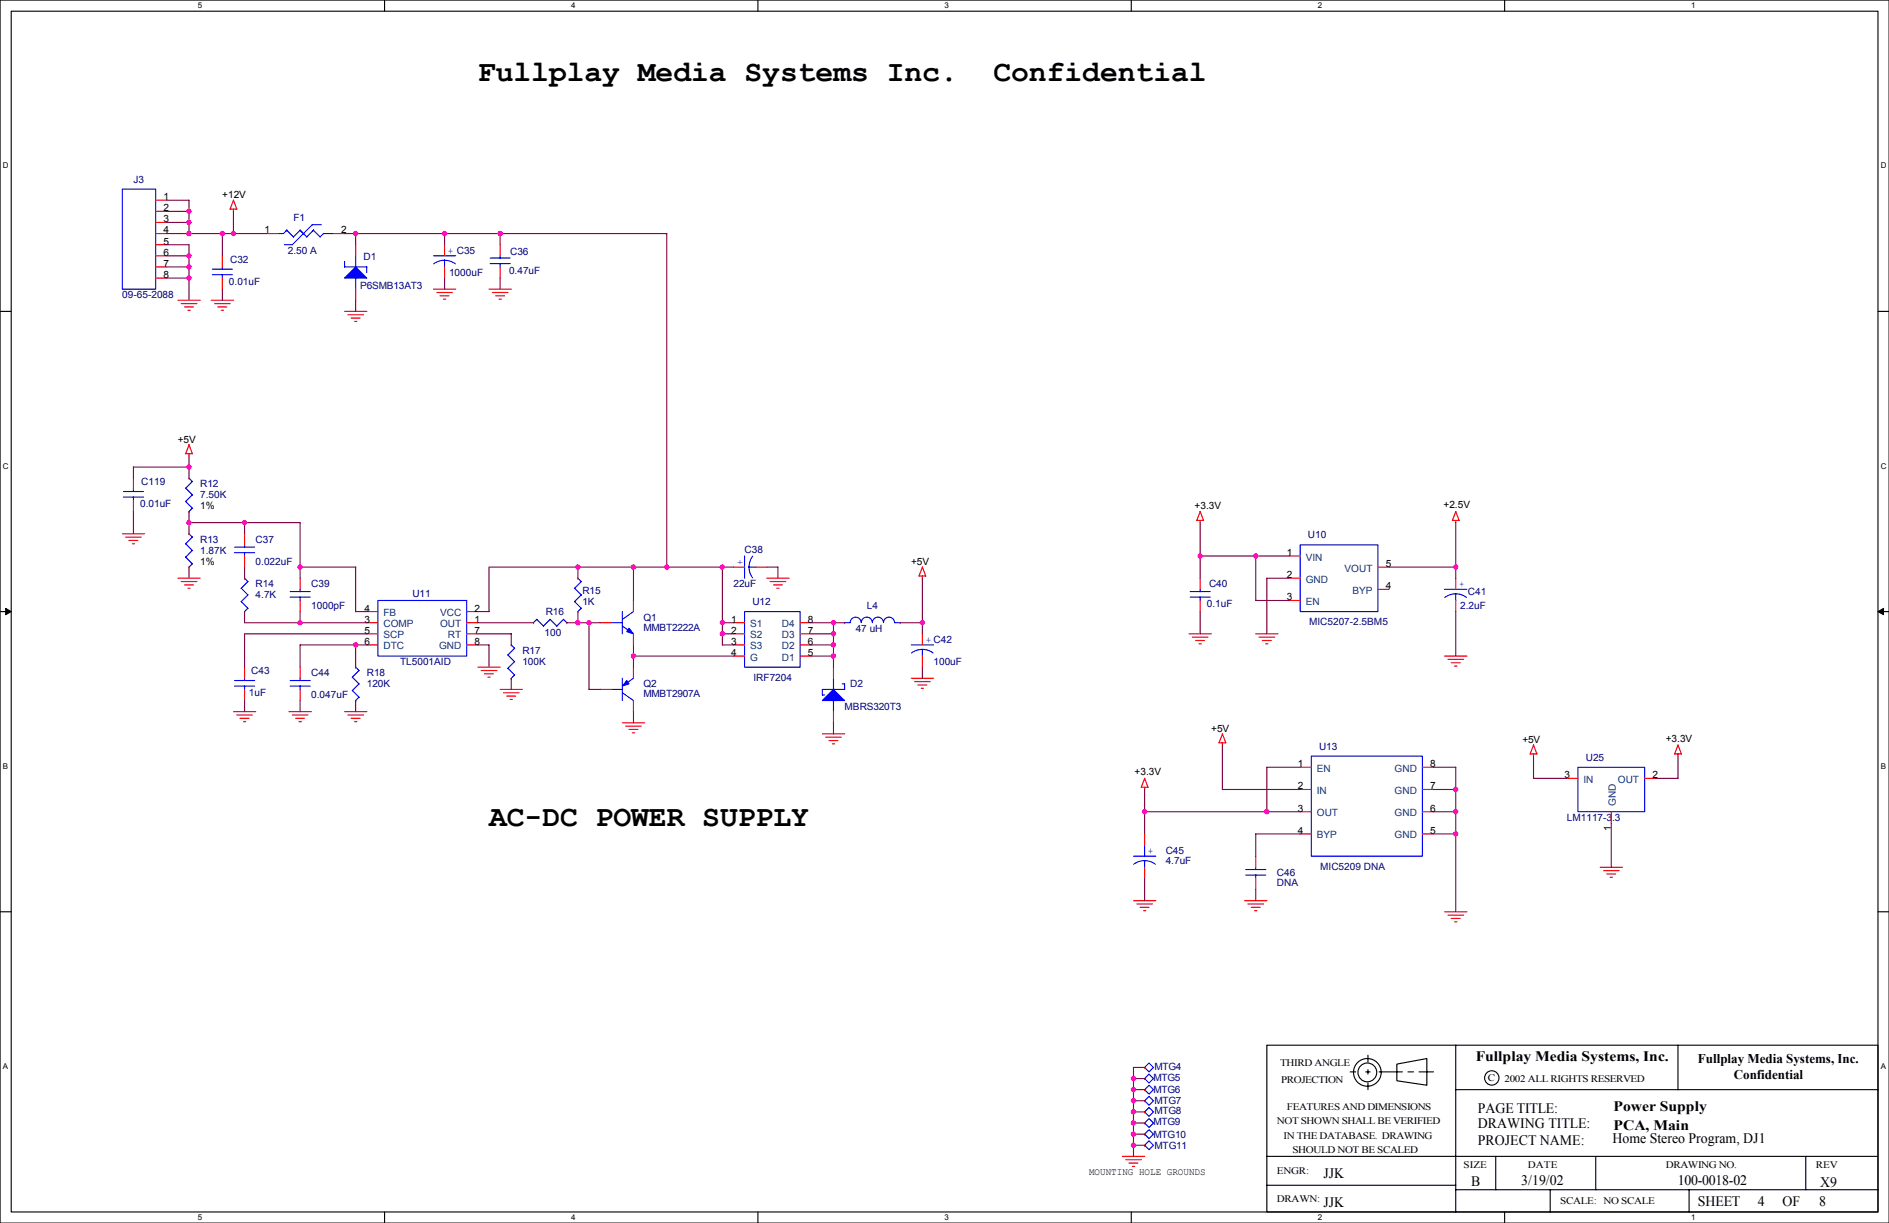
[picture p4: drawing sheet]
<svg xmlns="http://www.w3.org/2000/svg" width="432mm" height="279mm" viewBox="0 0 432 279" stroke-linecap="round" stroke-linejoin="round" font-family="sans-serif">
<path d="M0 0h431.8v279.4h-431.8zM2.6 2.6h426.7v274.3h-426.7z" fill="none" stroke="#000" stroke-width=".25"/>
<g fill="#fff">
<path d="M45.2 .3h1v2h-1z"/>
<path d="M45.2 277.1h1v2.1h-1z"/>
</g>
<path d="M87.9 0v2.6M87.9 276.9v2.5" fill="none" stroke="#000" stroke-width=".25"/>
<g fill="#fff">
<path d="M130.6 .3h1v2h-1z"/>
<path d="M130.6 277.1h1v2.1h-1z"/>
</g>
<path d="M173.2 0v2.6M173.2 276.9v2.5" fill="none" stroke="#000" stroke-width=".25"/>
<g fill="#fff">
<path d="M215.9 .3h1v2h-1z"/>
<path d="M215.9 277.1h1v2.1h-1z"/>
</g>
<path d="M258.6 0v2.6M258.6 276.9v2.5" fill="none" stroke="#000" stroke-width=".25"/>
<g fill="#fff">
<path d="M301.3 .3h1v2h-1z"/>
<path d="M301.3 277.1h1v2.1h-1z"/>
</g>
<path d="M343.9 0v2.6M343.9 276.9v2.5" fill="none" stroke="#000" stroke-width=".25"/>
<g fill="#fff">
<path d="M386.6 .3h1v2h-1z"/>
<path d="M386.6 277.1h1v2.1h-1z"/>
<path d="M.7 36.9h1.2v2h-1.2z"/>
<path d="M429.9 36.9h1.3v2h-1.3z"/>
<path d="M.7 105.4h1.2v2.1h-1.2z"/>
<path d="M429.9 105.4h1.3v2.1h-1.3z"/>
</g>
<path d="M0 71.1h2.6M429.3 71.1h2.5" fill="none" stroke="#000" stroke-width=".25"/>
<g fill="#fff">
<path d="M.7 174h1.2v2h-1.2z"/>
<path d="M429.9 174h1.2v2h-1.2z"/>
</g>
<path d="M0 139.7h2.6M429.3 139.7h2.5" fill="none" stroke="#000" stroke-width=".25"/>
<path d="M1.3 139l1.3 .7-1.3 .7zM429.3 139.7l1.3-.7v1.4z" fill="#000" stroke="#000" stroke-width=".23"/>
<g fill="#fff">
<path d="M.7 242.6h1.2v2h-1.2z"/>
<path d="M429.9 242.6h1.2v2h-1.2z"/>
</g>
<g fill="none" stroke="#000" stroke-width=".25">
<path d="M0 208.3h2.6M429.3 208.3h2.5M332.8 238.8h96.5v38.1h-96.5zM332.8 238.8h-43.2v38.1h43.2M383.6 238.8v10.1M308.6 244.9h1.3M312.2 244.9h1M312.7 241.1v1.5M312.7 244.4v1M312.7 247.4v1.5M315.2 244.9h5.4M319.3 243.1l6.9-1.3v6.1l-6.9-1z"/>
<path d="M321.8 244.9h1.3M324.4 244.9h3.3M332.8 248.9h96.5M289.6 264.2h139.4M289.6 270.8h43.2M332.8 271.8h96.5M341.9 264.2v7.6M354.4 271.8v5.1M364.8 264.2v7.6M386.1 271.8v5.1M412.8 264.2v7.6"/>
<circle cx="312.6" cy="245" r="3.2"/>
<circle cx="312.6" cy="245" r="2.15"/>
<circle cx="341" cy="246.3" r="1.64"/>
</g>
<g fill="none" stroke="#f00" stroke-width=".25">
<path d="M35.6 45.7h2.5M35.6 48.3h2.5M35.6 50.8h2.5M35.6 53.4h2.5M35.6 55.9h2.5M35.6 58.4h2.5M50.8 58.4v2.6M53.4 45.7l.7 2.1h-1.5zM53.4 47.8v.5M61 53.4h2.5M76.2 53.4h2.6M81.3 55.9v2.5"/>
<path d="M101.6 55.9v2.5M114.3 55.9v2.5M35.6 61h2.5M35.6 63.5h2.5M40.7 68.6h5.1M41.4 69.4h3.6M42.2 70.1h2M42.9 70.9h.6M48.3 68.6h5.1M49 69.4h3.6M49.8 70.1h2M50.6 70.9h.5"/>
<path d="M50.8 63.5v2.6M78.8 71.1h5.1M79.5 71.9h3.6M80.3 72.7h2M81 73.4h.6M81.3 66.1v2.5M99.1 66.1h5.1M99.8 66.8h3.6M100.6 67.6h2M101.4 68.3h.5M101.6 61v2.5M111.8 66.1h5.1"/>
<path d="M112.5 66.8h3.6M113.3 67.6h2M114.1 68.3h.5M114.3 61v2.5M30.5 109.2v2.6M30.5 114.3v2.6M42.4 103.7h1.6M42.4 103.7l.8-2.1 .8 2.1M43.2 109.2h.1M43.2 116.9h.1M43.2 103.7v.5M274.3 118.9v.5"/>
<path d="M275.1 118.9h-1.5l.8-2.1 .7 2.1M332 118.9h1.5M332 118.9l.8-2 .7 2M332.8 118.9v.5M28 121.9h5.1M28.7 122.7h3.6M29.5 123.5h2M30.2 124.2h.6M40.7 132.1h5.1M41.4 132.9h3.6M42.2 133.6h2M42.9 134.4h.6"/>
<path d="M43.2 121.9h.1M43.2 129.6h.1M55.9 132.1h.1M55.9 139.7h.1M55.9 121.9v2.6M55.9 127v2.6M68.6 132.1v2.5M68.6 137.2v2.5M83.8 139.7h2.6M106.7 139.7h2.5M132.1 132.1h.1M132.1 139.7h.1"/>
<path d="M144.8 137.2v2.5M167.7 129.6h2.5M172.7 129.6h2.6M175.3 132.1h5.1M176 132.9h3.6M176.8 133.6h2M177.6 134.4h.5M210.8 131.6v.5M210.9 129.5l-.8 2.1h1.5l-.8-2M274.3 132.1v2.5M274.3 137.2v2.5M294.7 132.1h2.5"/>
<path d="M294.7 137.2h2.5M294.7 127h2.5M315 129.6h2.5M315 134.6h2.5M332.8 132.1v2.5M332.8 137.2v2.5M55.9 152.4v2.6M55.9 157.5v2.5M68.6 152.4v2.6M68.6 157.5v2.5M81.3 152.4h.1M83.8 144.8h2.6"/>
<path d="M83.8 142.3h2.6M83.8 147.3h2.6M106.7 144.8h2.5M106.7 142.3h2.5M106.7 147.3h2.5M109.2 152.4h5.1M110 153.2h3.6M110.7 153.9h2.1M111.5 154.7h.6M114.3 157.5h5.1M115.1 158.3h3.6M115.8 159h2.1"/>
<path d="M116.6 159.8h.5M116.9 147.3h.1M116.9 155h.1M121.9 142.3h.1M129.6 142.3h.1M137.2 157.5h2.5M137.2 142.3h2.5M144.8 144.8v2.5M144.8 152.4v2.6M167.7 144.8h2.5M167.7 149.9h2.5M167.7 142.3h2.5"/>
<path d="M167.7 147.3h2.5M182.9 144.8h2.5M182.9 149.9h2.5M182.9 142.3h2.5M182.9 147.3h2.5M190.5 152.4v2.6M193.1 142.3h.1M205.8 142.3h.1M208.3 155h5.1M209.1 155.7h3.5M209.8 156.5h2.1M210.6 157.2h.5"/>
<path d="M210.8 144.8v2.5M210.8 149.9v2.5M271.8 144.8h5.1M272.6 145.6h3.5M273.3 146.3h2.1M274.1 147.1h.5M287 144.8h5.1M287.8 145.6h3.6M288.5 146.3h2.1M289.3 147.1h.6M330.2 149.9h5.1M331 150.6h3.6"/>
<path d="M331.7 151.4h2.1M332.5 152.2h.5M53.4 162.6h5.1M54.1 163.3h3.6M54.9 164.1h2M55.6 164.9h.6M66.1 162.6h5.1M66.8 163.3h3.6M67.6 164.1h2M68.3 164.9h.6M78.8 162.6h5.1M79.5 163.3h3.6"/>
<path d="M80.3 164.1h2M81 164.9h.6M81.3 160h.1M142.3 165.1h5.1M143 165.9h3.6M143.8 166.6h2M144.5 167.4h.6M144.8 160v2.6M188 167.7h5.1M188.7 168.4h3.6M189.5 169.2h2M190.3 169.9h.5"/>
<path d="M190.5 162.6v2.5M261.6 177.8l.8 2.1M261.6 179.9v.5M261.7 177.8l-.8 2.1h1.5M279.4 169.7v.5M280.2 169.7h-1.6l.8-2.1 .8 2.1M297.2 175.3h2.5M325.1 175.3h2.6M349.8 172.2h1.5M349.8 172.2l.8-2 .7 2.1M350.5 172.2v.6M358.2 177.8h2.5"/>
<path d="M375.9 177.8h2.6M382.8 172.2h1.5M382.8 172.2l.8-2 .7 2.1M383.6 172.2v.6M261.6 190.5v2.6M261.6 198.1v2.6M287 195.6v2.5M297.2 190.5h2.5M297.2 180.4h2.5M297.2 185.4h2.5M325.1 190.5h2.6M325.1 180.4h2.6"/>
<path d="M325.1 185.4h2.6M365.8 198.1h5.1M366.5 198.9h3.6M367.3 199.7h2M368.3 185.4v2.6M259.1 205.8h5.1M259.9 206.5h3.5M260.6 207.3h2.1M261.4 208h.5M284.5 205.8h5.1M285.3 206.5h3.5M286 207.3h2.1"/>
<path d="M286.8 208h.5M287 200.7v2.5M330.2 208.3h5.1M331 209.1h3.6M331.7 209.8h2.1M332.5 210.6h.5M368.1 200.4h.5M261.6 243.9h.1M261.6 246.4h.1M261.6 254h.1M261.6 248.9h.1M261.6 256.6h.1"/>
<path d="M261.6 251.5h.1M261.6 259.1h.1M256.6 264.2h5.1M257.3 264.9h3.6M258.1 265.7h2M258.8 266.5h.6M261.6 261.6h.1"/>
</g>
<g fill="none" stroke="#00f" stroke-width=".25">
<path d="M28 43.2h7.6v22.9h-7.6zM68.6 52.6l1.5 1.5 1.6-1.5 1.5 1.5M68.6 52.6l-1.5 1.5-1.5-1.5-.8 .8h-1.3M71.4 51.3h2M71.4 51.3l-4.6 4.6h-1.8M73.9 53.4h2.3M74 53.3l-.8 .8M78.8 59.7v1.3h5.1l-.1 1.3M81.3 58.4v2.6M99.1 58.4h5.1M101.6 59.5v1.5M112 58.9h4.6"/>
<path d="M114.3 58.4v.6M48.5 62.8h4.6M48.5 61.5h4.6M50.8 61v.5M50.8 62.7v.8M81.3 63.5v2.6M99.1 60.3l1.5-.7 1-.1 1.6 .3 .9 .5M112 60.2h4.6M114.3 60.2v.8M28.2 113.6h4.6M28.2 112.3h4.6M30.5 111.8v.5"/>
<path d="M30.5 113.5v.8M42.4 111.5l1.6 1.6M42.4 114.6l1.6 1.5M43.2 109.2l.8 .8M44 110l-1.6 1.5M44 113.1l-1.6 1.5M44 116.1l-.8 .8M42.4 124.2l1.6 1.6M42.4 127.3l1.6 1.5M43.2 121.9l.8 .8M44 122.7l-1.6 1.5M44 125.8l-1.6 1.5"/>
<path d="M44 128.8l-.8 .8M53.6 126.3h4.6M53.6 125h4.6M55.9 124.5v.5M55.9 126.2v.8M55.9 132.1l.8 .8-1.6 1.5 1.6 1.5M56.7 135.9l-1.6 1.6 1.6 1.5-.8 .7M66.3 136.4h4.6M66.3 135.1h4.6M68.6 134.6v.6M68.6 136.4v.8M86.4 137.2h20.3v12.7h-20.3z"/>
<path d="M132.1 132.1l.8 .8-1.6 1.5 1.6 1.5M132.9 135.9l-1.6 1.6 1.6 1.5-.8 .7M142.3 139.7v5.1M144.8 139.7l-2.6 1.8M170.2 127v5.1M170.2 139.7h12.7v12.7h-12.7zM171.2 129.6h1.6M172 127.1l-.6 1.4-.2 1 .3 1.6 .5 .9M272.1 136.4h4.5M272.1 135.1h4.5M274.3 134.6v.6M274.3 136.4v.8"/>
<path d="M297.2 124.5h17.8v15.2h-17.8zM330.2 134.6h5.1M330.3 136.5l1.4-.7 1-.1 1.6 .3 .9 .5M332.8 135.7v1.5M53.6 156.7h4.6M53.6 155.5h4.6M55.9 155v.5M55.9 156.7v.8M66.3 156.7h4.6M66.3 155.5h4.6M68.6 155v.5M68.6 156.7v.8"/>
<path d="M80.5 154.7l1.6 1.6-1.6 1.5 1.6 1.5M81.3 152.4l.8 .8-1.6 1.5M82.1 159.3l-.8 .8M116.1 149.6l1.5 1.6M116.1 152.7l1.5 1.5M116.9 147.3l.7 .8M117.6 148.1l-1.5 1.5M117.6 151.2l-1.5 1.5M117.6 154.2l-.8 .8M122.7 141.5l-.8 .8M125.8 141.5l1.5 1.5M125.8 141.5l-1.6 1.5-1.5-1.5"/>
<path d="M129.6 142.3l-.8-.8-1.5 1.5M139.7 142.3h2.6M139.7 157.5h2.6M142.2 158.2l2.6 1.8M142.3 143l2.5 1.8M142.3 154.9v5.1M144.8 154.9l-2.5 1.8M188 158.8h.5M190.5 154.9v2.6M192.5 156.2h.6M193.1 142.3l1.2-.1a1.27 1.27 0 0 1 1.3-1.2 1.27 1.27 0 0 1 1.3 1.2 1.27 1.27 0 0 1 1.2-1.2 1.27 1.27 0 0 1 1.3 1.2 1.27 1.27 0 0 1 1.3-1.2 1.27 1.27 0 0 1 1.3 1.2 1.27 1.27 0 0 1 1.2-1.2 1.27 1.27 0 0 1 1.3 1.2l1.3 .1M193.1 156.2v1.3"/>
<path d="M193.1 157.5h-5.1v1.3M208.3 147.3h5.1M208.3 149.2l1.5-.7 1-.1 1.6 .3 .9 .5M210.8 148.4v1.5M190.5 160v2.6M299.7 172.7h25.4v22.9h-25.4zM360.7 175.3h15.2v10.1h-15.2zM259.1 195.6h5.1M259.1 197.4l1.5-.6 1-.2 1.6 .3 .9 .5M261.6 193.1v2.5M261.6 196.6v1.6M284.8 199.9h4.5"/>
<path d="M284.8 198.6h4.5M287 198.1v.6M287 199.9v.8M261.6 243.9l1.1-1.1 1 1.1-1 1zM261.6 246.4l1.1-1 1 1-1 1zM261.6 254l1.1-1 1 1-1 1zM261.6 248.9l1.1-1 1 1-1 1.1zM261.6 256.6l1.1-1.1 1 1.1-1 1zM261.6 251.5l1.1-1 1 1-1 1zM261.6 259.1l1.1-1 1 1-1 1zM261.6 261.6l1.1-1 1 1-1 1.1z"/>
</g>
<g fill="#00f" stroke="#00f" stroke-width=".25">
<path d="M143.8 143.5l1 1.3-1.5-.5z" fill-rule="evenodd"/>
<path d="M190.5 157.5l2.6 2.5h-5.1z" fill-rule="evenodd"/>
<path d="M78.8 63.5l2.5-2.5 2.5 2.5z" fill-rule="evenodd"/>
<path d="M143.3 155.5l.5 .7-1.5 .5z" fill-rule="evenodd"/>
</g>
<g fill="none" stroke="#800040" stroke-width=".25">
<path d="M38.1 45.7h5.1v7.7M38.1 55.9h5.1v12.7M38.1 53.4h22.9M38.1 50.8h5.1M38.1 58.4h5.1M38.1 48.3h5.1M50.8 53.3v5.1M53.4 48.3v5.1M78.7 53.4h73.7M81.3 53.3v2.6M101.6 53.3v2.6M114.3 53.3v2.6"/>
<path d="M152.4 53.4v76.2M38.1 61h5.1M38.1 63.5h5.1M50.8 66v2.6M81.3 68.6v2.5M101.6 63.5v2.6M114.3 63.5v2.6M30.5 116.8v5.1M43.2 104.2v5.1M43.2 116.9v5.1M43.2 119.4h25.4M43.2 106.7h-12.7v2.5"/>
<path d="M55.9 119.4v2.6M68.6 119.4v12.7M274.3 119.4v12.7M332.8 119.4v12.7M43.2 129.6v2.5M55.9 129.6v2.5M55.9 139.7v2.6M68.6 139.7v2.6M68.6 129.6h12.7v10.1h2.6M132.1 129.6v2.5M132.1 139.7v2.6M144.8 129.6v7.6"/>
<path d="M165.1 129.6v17.8M167.7 129.6h-55.9v10.1h-2.6M175.3 129.6h2.5v2.5M210.8 132.1v12.7M274.3 127h20.4M274.3 139.7v5.1M287 127v10.2h7.7M294.7 132.1h-5.1v12.7M317.5 129.6h15.3M332.8 139.7v10.2M55.9 142.3h28M81.3 147.3v5.1"/>
<path d="M83.9 147.3h-15.3v5.1M83.9 144.8h-28v7.6M109.2 144.8h7.7v2.6M109.2 147.3h2.6v5.1M109.2 142.3h12.8M116.9 155v2.5M129.6 142.3h7.6M134.6 142.3v15.2h2.6M144.8 147.3v5.1M144.8 149.9h22.9M165.1 147.3h2.6M165.1 142.3h2.6"/>
<path d="M165.1 144.8h2.6M185.4 147.3h5.1M185.4 142.3h7.7M185.4 149.9h5.1M185.4 144.8h5.1M190.5 142.3v10.1M205.8 142.3h5.1M210.8 152.4v2.6M55.9 160v2.6M68.6 160v2.6M81.3 160v2.6M144.8 162.6v2.5"/>
<path d="M190.5 165.1v2.6M279.4 170.2v10.2h17.8M297.2 175.3h-7.6v10.2M327.7 175.3h5.1v33M350.5 172.7v5.1h7.7M383.6 172.7v5.1h-5.1M261.6 185.4h35.6M261.6 180.4v10.1M297.2 190.5h-10.2v5.1M327.7 185.4h5.1M327.7 190.5h5.1M327.7 180.4h5.1"/>
<path d="M368.3 188v10.2M261.6 200.7v5.1M287 203.2v2.6M259.1 246.4h2.5M259.1 248.9h2.5M259.1 251.5h2.5M259.1 254h2.5M259.1 256.6h2.5M259.1 259.1h2.5M261.7 243.9l-2.6-.1v20.4M259.1 261.6h2.5"/>
</g>
<g fill="#f0f" stroke="#f0f" stroke-width=".25">
<circle cx="144.8" cy="149.9" r=".5"/>
<circle cx="43.2" cy="106.7" r=".5"/>
<circle cx="43.2" cy="63.5" r=".5"/>
<circle cx="210.8" cy="142.2" r=".5"/>
<circle cx="190.5" cy="144.8" r=".5"/>
<circle cx="132.1" cy="142.2" r=".5"/>
<circle cx="144.8" cy="129.5" r=".5"/>
<circle cx="190.5" cy="142.2" r=".5"/>
<circle cx="114.3" cy="53.3" r=".5"/>
<circle cx="101.6" cy="53.3" r=".5"/>
<circle cx="68.6" cy="129.5" r=".5"/>
<circle cx="81.3" cy="147.3" r=".5"/>
<circle cx="132.1" cy="129.5" r=".5"/>
<circle cx="43.2" cy="119.4" r=".5"/>
<circle cx="55.9" cy="119.4" r=".5"/>
<circle cx="81.3" cy="53.3" r=".5"/>
<circle cx="165.1" cy="142.2" r=".5"/>
<circle cx="165.1" cy="144.8" r=".5"/>
<circle cx="190.5" cy="147.3" r=".5"/>
<circle cx="190.5" cy="149.9" r=".5"/>
<circle cx="134.6" cy="142.2" r=".5"/>
<circle cx="68.6" cy="142.2" r=".5"/>
<circle cx="289.6" cy="185.4" r=".5"/>
<circle cx="261.6" cy="185.4" r=".5"/>
<circle cx="332.7" cy="129.5" r=".5"/>
<circle cx="274.3" cy="127" r=".5"/>
<circle cx="332.7" cy="190.5" r=".5"/>
<circle cx="332.7" cy="180.3" r=".5"/>
<circle cx="332.7" cy="185.4" r=".5"/>
<circle cx="287" cy="127" r=".5"/>
<circle cx="43.2" cy="58.4" r=".5"/>
<circle cx="43.2" cy="61" r=".5"/>
<circle cx="43.2" cy="48.3" r=".5"/>
<circle cx="43.2" cy="50.8" r=".5"/>
<circle cx="43.2" cy="53.3" r=".5"/>
<circle cx="152.4" cy="129.5" r=".5"/>
<circle cx="165.1" cy="129.5" r=".5"/>
<circle cx="50.8" cy="53.3" r=".5"/>
<circle cx="53.3" cy="53.3" r=".5"/>
<circle cx="259.1" cy="261.6" r=".5"/>
<circle cx="259.1" cy="246.4" r=".5"/>
<circle cx="259.1" cy="248.9" r=".5"/>
<circle cx="259.1" cy="251.5" r=".5"/>
<circle cx="259.1" cy="256.5" r=".5"/>
<circle cx="259.1" cy="254" r=".5"/>
<circle cx="259.1" cy="259.1" r=".5"/>
</g>
<g font-size="6.9">
<text x="109.2" y="18.4">Fullplay Media Systems Inc.</text>
<text x="227.1" y="18.4">Confidential</text>
<text x="111.8" y="188.6">AC-DC POWER SUPPLY</text>
</g>
<g font-size="3.3">
<text x="337.3" y="242.3">Fullplay Media Systems, Inc.</text>
<text x="337.8" y="257.7">DRAWING TITLE:</text>
<text x="337.8" y="254.2">PAGE TITLE:</text>
<text x="368.8" y="253.7">Power Supply</text>
<text x="337.8" y="261.6">PROJECT NAME:</text>
<text x="368.6" y="261">Home Stereo Program, DJ1</text>
<text x="368.8" y="258.1">PCA, Main</text>
<text x="302.5" y="269.2">JJK</text>
<text x="302.5" y="275.8">JJK</text>
<text x="336.3" y="271">B</text>
<text x="347.7" y="270.7">3/19/02</text>
<text x="383.6" y="270.7">100-0018-02</text>
<text x="388.1" y="275.5">SHEET</text>
<text x="401.8" y="275.5">4</text>
<text x="407.4" y="275.5">OF</text>
<text x="415.8" y="275.5">8</text>
<text x="416.1" y="271.2">X9</text>
</g>
<g font-size="3">
<text x="388.1" y="242.8">Fullplay Media Systems, Inc.</text>
<text x="396.3" y="246.5">Confidential</text>
</g>
<g font-size="2.3" fill="#000080">
<text x="30.5" y="41.7">J3</text>
<text x="67.1" y="50.6">F1</text>
<text x="52.6" y="60">C32</text>
<text x="65.8" y="58">2.50 A</text>
<text x="83.1" y="59.5">D1</text>
<text x="116.6" y="58.2">C36</text>
<text x="52.3" y="65.1">0.01uF</text>
<text x="102.6" y="63">1000uF</text>
<text x="116.4" y="62.5">0.47uF</text>
<text x="28" y="68.1">09-65-2088</text>
<text x="82.3" y="66.1">P6SMB13AT3</text>
<text x="32.3" y="110.8">C119</text>
<text x="45.7" y="111.3">R12</text>
<text x="45.7" y="113.8">7.50K</text>
<text x="32" y="115.9">0.01uF</text>
<text x="45.7" y="124">R13</text>
<text x="58.4" y="124">C37</text>
<text x="299" y="123">U10</text>
<text x="45.7" y="126.5">1.87K</text>
<text x="58.4" y="129.1">0.022uF</text>
<text x="170.2" y="126.3">C38</text>
<text x="58.4" y="134.2">R14</text>
<text x="58.4" y="136.7">4.7K</text>
<text x="71.1" y="134.2">C39</text>
<text x="94.3" y="136.4">U11</text>
<text x="133.1" y="135.7">R15</text>
<text x="167.7" y="134.2">22uF</text>
<text x="276.4" y="134.2">C40</text>
<text x="335.6" y="135.9">C41</text>
<text x="71.1" y="139.2">1000pF</text>
<text x="124.7" y="140.5">R16</text>
<text x="133.1" y="138.2">1K</text>
<text x="147.1" y="141.8">Q1</text>
<text x="172" y="138.2">U12</text>
<text x="198.1" y="139.2">L4</text>
<text x="275.9" y="138.7">0.1uF</text>
<text x="299.2" y="142.8">MIC5207-2.5BM5</text>
<text x="333.8" y="139.2">2.2uF</text>
<text x="119.4" y="149.4">R17</text>
<text x="124.5" y="145.3">100</text>
<text x="147.1" y="144.1">MMBT2222A</text>
<text x="195.6" y="144.3">47 uH</text>
<text x="57.4" y="154">C43</text>
<text x="71.1" y="154.5">C44</text>
<text x="83.8" y="154.5">R18</text>
<text x="91.5" y="151.9">TL5001AID</text>
<text x="119.4" y="151.9">100K</text>
<text x="172.2" y="155.5">IRF7204</text>
<text x="213.4" y="151.9">100uF</text>
<text x="56.9" y="159">1uF</text>
<text x="71.1" y="159.6">0.047uF</text>
<text x="83.8" y="157">120K</text>
<text x="147.1" y="157">Q2</text>
<text x="147.1" y="159.3">MMBT2907A</text>
<text x="194.3" y="157">D2</text>
<text x="193.1" y="162.1">MBRS320T3</text>
<text x="301.5" y="171.2">U13</text>
<text x="362.5" y="173.8">U25</text>
<text x="358.2" y="187.5">LM1117-3.3</text>
<text x="266.5" y="195.1">C45</text>
<text x="266.5" y="197.4">4.7uF</text>
<text x="291.9" y="200.2">C46</text>
<text x="291.9" y="202.5">DNA</text>
<text x="301.8" y="198.7">MIC5209 DNA</text>
<text x="263.9" y="244.4">MTG4</text>
<text x="263.7" y="246.9">MTG5</text>
<text x="263.7" y="249.7">MTG6</text>
<text x="263.7" y="257.1">MTG9</text>
<text x="263.9" y="254.6">MTG8</text>
<text x="263.9" y="252.3">MTG7</text>
<text x="263.7" y="259.9">MTG10</text>
<text x="263.9" y="262.4">MTG11</text>
</g>
<g font-size="2.3">
<text x="37.4" y="45.7">1</text>
<text x="50.8" y="45.3">+12V</text>
<text x="37.4" y="48.3">2</text>
<text x="37.4" y="50.8">3</text>
<text x="37.4" y="53.3">4</text>
<text x="60.5" y="53.3">1</text>
<text x="78" y="53.3">2</text>
<text x="37.4" y="55.9">5</text>
<text x="37.4" y="58.4">6</text>
<text x="37.4" y="61">7</text>
<text x="37.4" y="63.5">8</text>
<text x="40.7" y="101.1">+5V</text>
<text x="45.7" y="116.4">1%</text>
<text x="273.1" y="116.4">+3.3V</text>
<text x="330" y="116.1">+2.5V</text>
<text x="45.7" y="129.1">1%</text>
<text x="208.3" y="129.1">+5V</text>
<text x="294.2" y="127">1</text>
<text x="316.8" y="129.5">5</text>
<text x="294.2" y="137.2">3</text>
<text x="294.2" y="132.1">2</text>
<text x="316.8" y="134.6">4</text>
<text x="83.3" y="142.2">3</text>
<text x="83.3" y="139.7">4</text>
<text x="108.5" y="142.2">1</text>
<text x="108.5" y="139.7">2</text>
<text x="167.2" y="142.2">1</text>
<text x="184.7" y="142.2">8</text>
<text x="83.3" y="144.8">5</text>
<text x="83.3" y="147.3">6</text>
<text x="108.5" y="144.8">7</text>
<text x="108.5" y="147.3">8</text>
<text x="167.2" y="144.8">2</text>
<text x="167.2" y="147.3">3</text>
<text x="167.2" y="149.9">4</text>
<text x="184.7" y="149.9">5</text>
<text x="184.7" y="147.3">6</text>
<text x="184.7" y="144.8">7</text>
<text x="276.9" y="167.2">+5V</text>
<text x="348" y="169.7">+5V</text>
<text x="380.8" y="169.5">+3.3V</text>
<text x="259.4" y="177.1">+3.3V</text>
<text x="296.7" y="175.3">1</text>
<text x="326.9" y="175.3">8</text>
<text x="357.7" y="177.8">3</text>
<text x="377.7" y="177.8">2</text>
<text x="296.7" y="185.4">3</text>
<text x="296.7" y="180.3">2</text>
<text x="326.9" y="180.3">7</text>
<text x="326.9" y="185.4">6</text>
<text x="296.7" y="190.5">4</text>
<text x="326.9" y="190.5">5</text>
<text x="368.3" y="189.9" transform="rotate(-90 368.3 189.9)">1</text>
<text x="292.6" y="243.6">THIRD ANGLE</text>
<text x="292.9" y="247.4">PROJECTION</text>
<text x="340.1" y="246.9">C</text>
<text x="343.9" y="247.2">2002 ALL RIGHTS RESERVED</text>
<text x="291.9" y="256.8">NOT SHOWN SHALL BE VERIFIED</text>
<text x="294.2" y="253.5">FEATURES AND DIMENSIONS</text>
<text x="293.4" y="260.1">IN THE DATABASE. DRAWING</text>
<text x="295.4" y="263.4">SHOULD NOT BE SCALED</text>
<text x="248.9" y="268.5">MOUNTING HOLE GROUNDS</text>
<text x="291.9" y="268.3">ENGR:</text>
<text x="334.5" y="266.7">SIZE</text>
<text x="349.3" y="266.7">DATE</text>
<text x="380.8" y="266.7">DRAWING NO.</text>
<text x="415.1" y="266.7">REV</text>
<text x="291.9" y="274.6">DRAWN:</text>
<text x="356.6" y="275.1">SCALE: NO SCALE</text>
</g>
<g font-size="2.3" fill="#00f">
<text x="102.4" y="58">+ C35</text>
<text x="169.9" y="129.1" transform="rotate(-90 169.9 129.1)">+</text>
<text x="333.5" y="134.2">+</text>
<text x="211.6" y="146.9">+ C42</text>
<text x="262.4" y="195.1">+</text>
</g>
<g font-size="2.3" fill="#004080">
<text x="298.5" y="128.1">VIN</text>
<text x="307.3" y="130.6">VOUT</text>
<text x="298.5" y="133.1">GND</text>
<text x="309.2" y="135.7">BYP</text>
<text x="87.7" y="143.3">COMP</text>
<text x="87.7" y="140.8">FB</text>
<text x="100.6" y="143.3">OUT</text>
<text x="100.6" y="140.8">VCC</text>
<text x="171.5" y="143.3">S1</text>
<text x="178.7" y="143.3">D4</text>
<text x="298.5" y="138.2">EN</text>
<text x="87.7" y="145.8">SCP</text>
<text x="87.7" y="148.4">DTC</text>
<text x="100.4" y="148.4">GND</text>
<text x="102.4" y="145.8">RT</text>
<text x="171.5" y="145.8">S2</text>
<text x="171.5" y="148.4">S3</text>
<text x="178.7" y="148.4">D2</text>
<text x="178.7" y="145.8">D3</text>
<text x="171.5" y="150.9">G</text>
<text x="178.7" y="150.9">D1</text>
<text x="301" y="176.3">EN</text>
<text x="318.8" y="176.3">GND</text>
<text x="362" y="178.9">IN</text>
<text x="369.8" y="178.9">OUT</text>
<text x="301" y="181.4">IN</text>
<text x="318.8" y="181.4">GND</text>
<text x="369.4" y="184.2" transform="rotate(-90 369.4 184.2)">GND</text>
<text x="301" y="186.5">OUT</text>
<text x="301" y="191.6">BYP</text>
<text x="318.8" y="191.6">GND</text>
<text x="318.8" y="186.5">GND</text>
</g>
<g font-size="1.8">
<text x="45.2" y="1.9">5</text>
<text x="130.6" y="1.9">4</text>
<text x="215.9" y="1.9">3</text>
<text x="301.3" y="1.9">2</text>
<text x="386.6" y="1.9">1</text>
<text x=".7" y="38.5">D</text>
<text x="429.9" y="38.5">D</text>
<text x=".7" y="107.1">C</text>
<text x="429.9" y="107.1">C</text>
<text x=".7" y="175.6">B</text>
<text x="429.9" y="175.6">B</text>
<text x=".7" y="244.2">A</text>
<text x="429.9" y="244.2">A</text>
<text x="45.2" y="278.8">5</text>
<text x="130.6" y="278.8">4</text>
<text x="215.9" y="278.8">3</text>
<text x="301.3" y="278.8">2</text>
<text x="386.6" y="278.8">1</text>
</g>
</svg>
